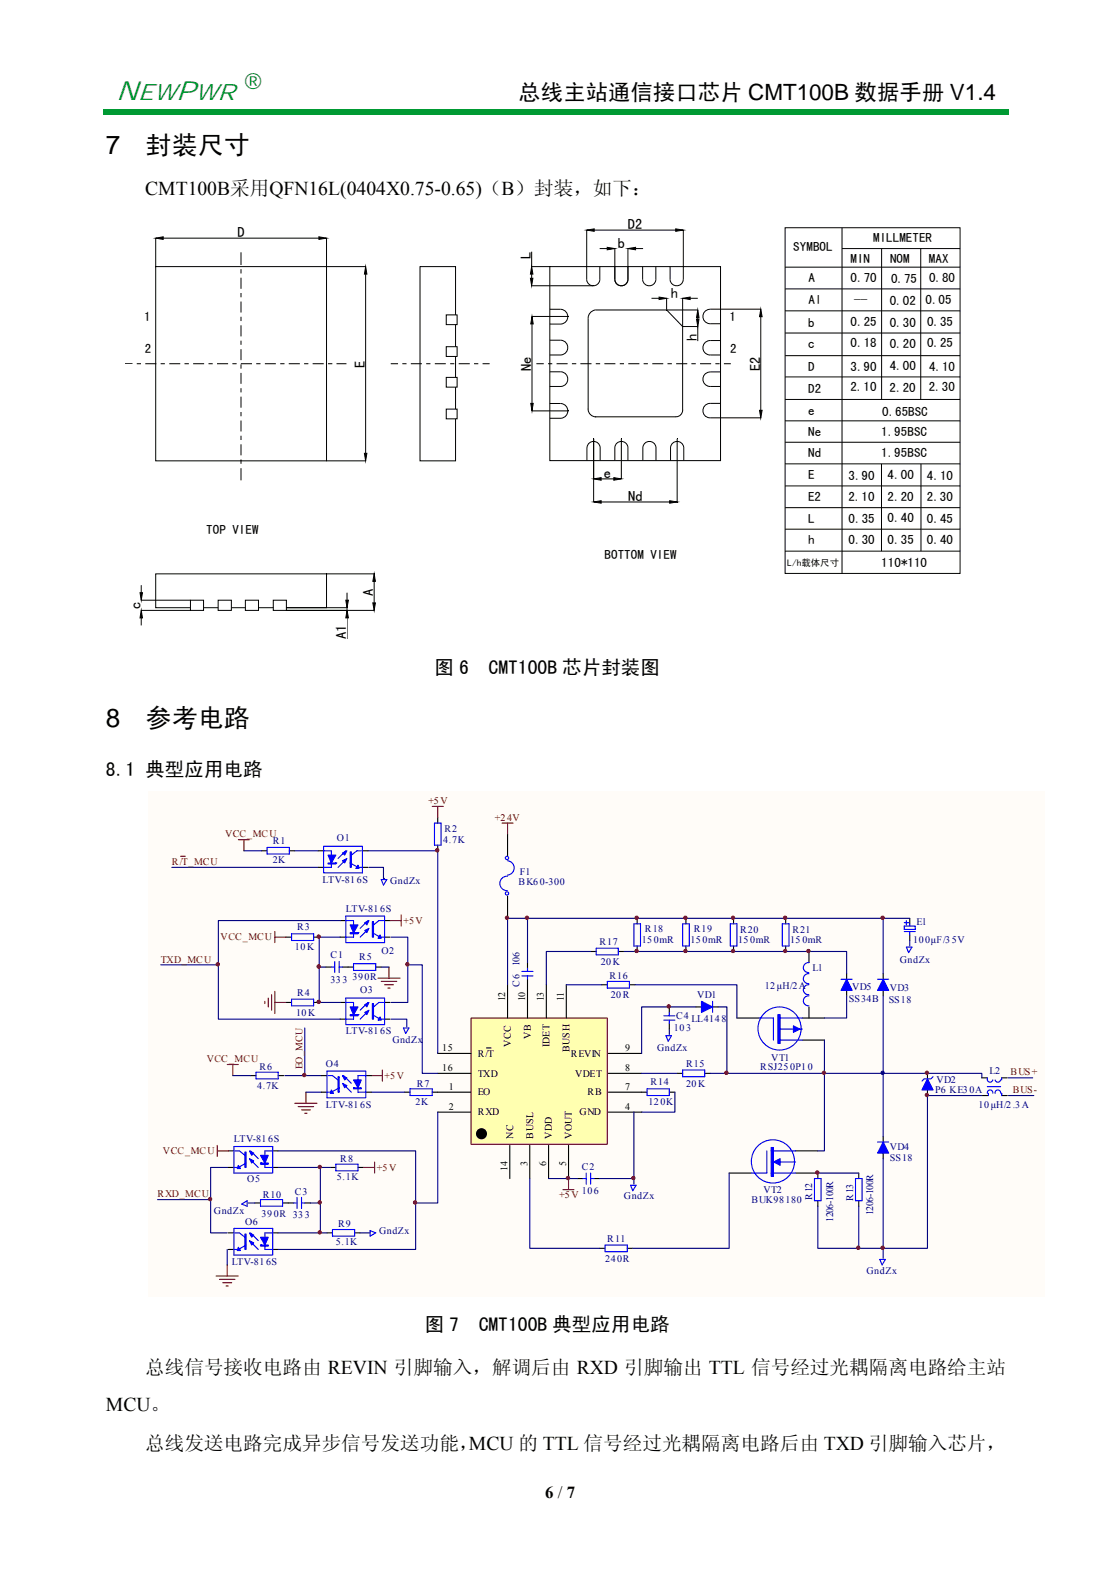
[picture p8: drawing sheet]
<svg xmlns="http://www.w3.org/2000/svg" width="210mm" height="297mm" viewBox="0 0 210 297" stroke-linecap="round" stroke-linejoin="round" font-family="sans-serif">
<path d="M19.5 20.7h171v1.1h-171z" fill="#009a33"/>
<g fill="none" stroke="#000" stroke-width=".19">
<path d="M29.4 50.4h32.3v36.7h-32.3zM29.4 45v5.4M29.4 45l1.4-.3v.5zM30.8 45h29.4M45.5 47.7v2.4M45.5 50.9v.8M45.5 52.5v2.1M45.5 55.4v.8M45.5 57v2.1M45.5 59.9v.8M60.2 44.7l1.5 .3-1.5 .2zM61.7 45v5.4h7.4"/>
<path d="M69 50.4l.3 1.4h-.5zM69 51.8v33.9M84.3 59.5h2v1.8h-2zM86 59.5v-9.1h-6.7v36.7h6.7v-8M100.2 52.6h.4l-.2 1.4zM100.4 50.4h3.4M100.4 54h11.6M100.4 50.4l.2 1.4h-.4zM100.4 47.6v2.8M100.4 51.8v.8M100.4 59.8h7M100.5 59.8l.2 1.4h-.5z"/>
<path d="M103.8 50.4h32.3v36.6h-32.3zM103.8 58.4h2a1.4 1.4 0 0 1 1.4 1.4 1.4 1.4 0 0 1-1.4 1.4h-2M110.8 43.5l1.4-.3v.5zM110.8 43.5v9.3a1.24 1.24 0 0 0 1.2 1.2 1.24 1.24 0 0 0 1.3-1.2v-2.4M112.2 43.5h15.4M113.2 47h1.5M114.7 46.7l1.4 .3-1.4 .2zM116.1 46.9v5.9a1.24 1.24 0 0 0 1.2 1.2 1.24 1.24 0 0 0 1.3-1.2v-5.9M118.6 47l1.4-.3v.5zM120 47h1.4M121.3 50.4v2.4a1.25 1.25 0 0 0 1.3 1.2 1.25 1.25 0 0 0 1.2-1.2v-2.4M123 56.4h1.5"/>
<path d="M124.5 56.1l1.4 .3-1.4 .2zM125.9 58.6l3 3.1h2.9M125.9 56.3v2.2M127.6 43.2l1.4 .3-1.4 .2zM128.9 56.3v21.2M128.9 56.4l1.4-.3v.5zM129 43.5v9.3a1.25 1.25 0 0 1-1.2 1.2 1.25 1.25 0 0 1-1.3-1.2v-2.4M130.3 56.4h1.5M131.8 58.6l.2 1.4h-.5zM131.8 60v.3M131.8 58.6h-19.5a1.59 1.59 0 0 0-1.2 1.6v17.1M143.7 58.4l.2 1.4h-.5z"/>
<path d="M143.7 59.8v17.7M143.7 58.4h-9.6a1.38 1.38 0 0 0-1.4 1.4 1.38 1.38 0 0 0 1.4 1.4h2M148.3 58.7h33M148.3 54.6h33M148.3 50.5h33M148.3 43h33v65.4h-33zM159 47h22.3M159 43v65.4M166.5 47v28.5M173.9 47v28.5M23.6 68.7h1.4M25.8 68.7h.8"/>
<path d="M27.4 68.7h2.1M30.3 68.7h.8M32 68.7h2M34.8 68.7h.9M36.5 68.7h2M39.4 68.7h.8M41 68.7h2.1M43.9 68.7h.8M45.5 68.7h2.1M45.5 61.5v2.1M45.5 64.4v.8M45.5 66v2.1"/>
<path d="M45.5 68.9v.8M45.5 70.5v2M45.5 73.3v.8M45.5 75v2M45.5 77.9v.8M45.5 79.5v2M48.4 68.7h.8M50 68.7h2.1M52.9 68.7h.8M54.5 68.7h2.1M57.4 68.7h.8M59 68.7h2.1"/>
<path d="M61.9 68.7h.9M63.5 68.7h1.9M73.8 68.7h1.4M76 68.7h.8M77.6 68.7h2.1M80.5 68.7h.8M82.1 68.7h2.1M84.3 65.5h2v1.9h-2zM84.3 71.3h2v1.9h-2zM84.3 77.3h2v1.8h-2zM85 68.7h.8M86 61.3v4.2"/>
<path d="M86 67.4v3.9M86 73.2v4.1M86.6 68.7h2.1M89.5 68.7h.8M91.1 68.7h1.4M100.2 76.2h.5l-.2 1.4zM100.4 77.6h7M100.5 61.2v15M101.3 68.7h1.4M103.5 68.7h.8M103.8 64.3h2a1.4 1.4 0 0 1 1.4 1.4 1.4 1.4 0 0 1-1.4 1.4h-2M103.8 76.2h2a1.4 1.4 0 0 1 1.4 1.4 1.4 1.4 0 0 1-1.4 1.4h-2"/>
<path d="M103.8 70.3h2a1.39 1.39 0 0 1 1.4 1.3 1.39 1.39 0 0 1-1.4 1.4h-2M105.1 68.7h2.1M108 68.7h.8M109.6 68.7h2.1M111.1 77.3a1.45 1.45 0 0 0 1.5 1.5M112.4 78.8h15.3M112.5 68.7h.8M114.1 68.7h2.1M117 68.7h.8M118.6 68.7h2.1M121.5 68.7h.8M123.2 68.7h2"/>
<path d="M126 68.7h.9M127.7 68.7h2.1M128.9 77.4a1.28 1.28 0 0 1-1.3 1.4M130.6 68.7h.8M131.5 60.3h.5l-.2 1.4zM131.8 61.7v2.8M132.2 68.7h2.1M135.1 68.7h.8M136.1 70.3a3.4 3.4 0 0 0-3.1 .5 1.38 1.38 0 0 0-.1 1.4 1.38 1.38 0 0 0 1.2 .8h2M136.1 76.2h-2a1.37 1.37 0 0 0-1.4 1.4 1.37 1.37 0 0 0 1.4 1.4h9.6M136.1 64.3h-2a1.37 1.37 0 0 0-1.4 1.4 1.37 1.37 0 0 0 1.4 1.4h2M136.7 68.7h1.3"/>
<path d="M143.4 77.5h.5l-.2 1.5zM148.3 71.2h33M148.3 67.2h33M148.3 62.9h33M148.3 79.5h33M148.3 75.5h33M45.5 82.3v.8M45.5 83.9v2.1M45.5 86.8v.8M45.5 88.5v2.3M61.7 87.1h7.4M68.8 85.7h.5l-.3 1.4z"/>
<path d="M110.8 87v-2.4a1.25 1.25 0 0 1 1.3-1.2 1.25 1.25 0 0 1 1.2 1.2v2.4M112.1 90.5l1.4-.2v.4zM112.1 94.8l1.4-.2v.5zM112.1 82.9v12M113.5 90.5h2.4M113.5 94.8h12.9M115.9 90.3l1.4 .2-1.4 .2zM116.1 87v-2.4a1.24 1.24 0 0 1 1.2-1.2 1.24 1.24 0 0 1 1.3 1.2v2.4M117.3 82.9v7.6M121.4 87v-2.4a1.24 1.24 0 0 1 1.2-1.2 1.24 1.24 0 0 1 1.3 1.2v2.4M126.4 94.6l1.5 .2-1.5 .3zM126.6 87v-2.4a1.25 1.25 0 0 1 1.3-1.2 1.25 1.25 0 0 1 1.2 1.2v2.4"/>
<path d="M127.9 82.9v12M148.3 100h33M148.3 95.9h33M148.3 91.8h33M148.3 87.7h33M148.3 83.6h33M166.5 87.7v16.4M173.9 87.7v16.4M26.4 112h.5l-.2 1.4zM26.7 113.4h9.3M26.7 115.3h9.3M26.7 110.6v1.4"/>
<path d="M26.7 116.8v1.4M26.7 115.3l.2 1.5h-.5zM36 114.8h-6.6v-6.4h32.3v6.4h-7.6h11.5M36 113.4h2.4v1.9h-2.4zM38.4 114.8h2.8M41.2 113.4h2.5v1.9h-2.5zM43.7 114.8h2.6M46.3 113.4h2.5v1.9h-2.5zM48.8 114.8h2.8M51.6 113.4h2.5v1.9h-2.5zM54.1 115.3h16.6M61.7 108.4h9"/>
<path d="M65.3 113.4h.5l-.3 1.4zM65.5 116.8v3.9M65.5 115.3l.3 1.5h-.5zM65.5 112v1.4M70.4 113.9h.5l-.2 1.4zM70.7 108.4l.2 1.5h-.5zM70.7 109.9v4M148.3 104.1h33"/>
</g>
<g fill="#000">
<path d="M29.4 45l1.4-.3v.5zM60.2 44.7l1.5 .3-1.5 .2zM69 50.4l.3 1.4h-.5zM100.2 52.6h.4l-.2 1.4zM100.4 50.4l.2 1.4h-.4zM110.8 43.5l1.4-.3v.5zM114.7 46.7l1.4 .3-1.4 .2zM118.6 47l1.4-.3v.5zM124.5 56.1l1.4 .3-1.4 .2zM127.6 43.2l1.4 .3-1.4 .2zM128.9 56.4l1.4-.3v.5zM131.8 58.6l.2 1.4h-.5z"/>
<path d="M143.7 58.4l.2 1.4h-.5zM100.5 59.8l.2 1.4h-.5zM100.2 76.2h.5l-.2 1.4zM131.5 60.3h.5l-.2 1.4zM143.4 77.5h.5l-.2 1.5zM68.8 85.7h.5l-.3 1.4zM112.1 90.5l1.4-.2v.4zM112.1 94.8l1.4-.2v.5zM115.9 90.3l1.4 .2-1.4 .2zM126.4 94.6l1.5 .2-1.5 .3zM26.4 112h.5l-.2 1.4zM26.7 115.3l.2 1.5h-.5z"/>
<path d="M65.3 113.4h.5l-.3 1.4zM65.5 115.3l.3 1.5h-.5zM70.4 113.9h.5l-.2 1.4zM70.7 108.4l.2 1.5h-.5z"/>
</g>
<path d="M28 149.5h169.2v95.4h-169.2z" fill="#fffcf8"/>
<g fill="none" stroke="#000" stroke-width=".21">
<path d="M82.7 154.5v1M82.7 159.7v1.1M49.4 160.8h1M54 177.1h1.1M54.6 160.8h1.1M59.2 177.1h1.1M60.1 160.8h1M60.1 163.9h1M64.2 173.9h1.1M64.2 177.1h1.1M68.4 160.8h1.1M68.4 163.9h1.1"/>
<path d="M72.6 173.9h1.1M72.6 177.1h1.1M54 189.4h1.1M59.2 189.4h1.1M61.5 182.7h1.1M64.2 189.4h1.1M64.2 192.6h1.1M64.7 182.7h2.1M71 182.7h1M72.6 189.4h1.1M72.6 192.6h1.1M43.1 217.5h1.1"/>
<path d="M47.3 203.2h1M51.5 217.5h1M52.5 203.2h1.1M76.4 206.4h1M81.6 206.4h1.1M121.2 206.4h1M126.4 206.4h1M127.8 202.8h1.1M133.1 202.8h1M43.1 233h1.1M43.1 220.6h1.1M43.1 236.1h1.1"/>
<path d="M48.1 227.3h1.1M51.5 233h1M51.5 220.6h1M51.5 236.1h1M53.4 227.3h2.1M57.6 227.3h1M61.7 233h1.1M62.4 220.6h1M67 233h1M67.6 220.6h1M109 222.7h1.1M112.2 222.7h1"/>
<path d="M113.2 235.9h1.1M118.4 235.9h1.1"/>
</g>
<g fill="none" stroke="#00f" stroke-width=".21">
<path d="M61.1 159.9h7.3v5h-7.3zM82 155.5h1.3v4.2h-1.3zM50.4 160.1h4.2v1.3h-4.2zM55.1 176.4h4.1v1.3h-4.1zM61.1 160.8h1.5v3.1h-1.5M65.3 162.4l-1.5 1.5M65.3 160.8l-1.5 1.4M65.3 173.1h7.3v5h-7.3zM65.3 173.9h1.5v3.2h-1.5M66.1 163.1l1.5 .8M67.8 163.9h.6M68.2 160.8h-.8l-1.1 .8"/>
<path d="M69.5 175.6l-1.5 1.5M69.5 173.9l-1.5 1.5M70.3 176.2l1.5 .9M72 177.1h.6M72 166.2h1l-.6 1zM72.4 173.9h-.8l-1.1 .9M55.1 188.8h4.1v1.3h-4.1zM62.6 182.7h.6M63.2 181.7v2.1M64.1 181.7v2.1M64.1 182.7h.6M65.3 188.6h7.3v5h-7.3z"/>
<path d="M65.3 189.4h1.5v3.2h-1.5M66.8 182.1h4.2v1.3h-4.2zM69.5 191.1l-1.5 1.5M69.5 189.4l-1.5 1.5M70.3 191.7l1.5 .9M72 192.6h.6M72.4 189.4h-.8l-1.1 .9M76.2 194.2h1l-.6 1.1zM125.8 195.7h1l-.6 1zM44.2 216.6h7.3v5.1h-7.3zM44.4 217.5h.8l1 .8M46.5 219.8l-1.5 .8"/>
<path d="M47.3 219.1l1.5 1.5M47.3 217.5l1.5 1.4M48.3 202.6h4.2v1.3h-4.2zM51.5 217.5h-1.5v3.1h1.5M63.4 220h4.2v1.2h-4.2zM77.4 205.7h4.2v1.3h-4.2zM122.2 205.7h4.2v1.3h-4.2zM128.9 202.2h4.2v1.3h-4.2zM44.2 232.1h7.3v5.1h-7.3zM44.2 220.6h.6M44.2 236.1h.6M44.4 233h.8l1 .8"/>
<path d="M45.6 227.5l1.1-.6v1zM46.5 235.3l-1.5 .8M47.3 234.6l1.5 1.5M47.3 233l1.5 1.4M49.2 226.7h4.2v1.2h-4.2zM51.5 233h-1.5v3.1h1.5M55.5 227.3h.6M56.1 226.3v2M56.9 227.3h.7M56.9 226.3v2M62.8 232.3h4.2v1.3h-4.2zM69.9 232.5l1.1 .5-1.1 .6z"/>
<path d="M110.1 222.7h.6M110.7 221.7v2.1M111.5 221.7v2.1M111.5 222.7h.7M114.3 235.3h4.1v1.2h-4.1z"/>
</g>
<g fill="none" stroke="#800000" stroke-width=".21">
<path d="M45 158.7h2.1M46.1 158.7v2.1M81.6 152.4h2.1M82.7 152.4v2.1M51.9 176v2.1M51.9 177.1h2.1M73.7 173.9h2.1M75.8 172.9v2.1M50 189.2v.4M50.7 188.6v1.7M51.3 188v2.9M51.9 189.4h2.1"/>
<path d="M51.9 187.3v4.2M71.4 184.8h4.1M72 185.4h2.9M72.6 186.1h1.7M73.2 186.7h.5M73.4 182.7v2.1M41 216.4v2.1M41 217.5h2.1M42.9 201.1h2.1M44 201.1v2.1M55.7 208.5h4.2M56.3 209.1h2.9"/>
<path d="M56.9 209.7h1.7M57.6 210.4h.4M57.8 206.4v2.1M70.1 203.2h2.1M70.7 219.6v2.1M72.2 202.2v2.1M42.9 239v2.1M68.6 220.6h2.1M40.8 241.1h4.2M41.4 241.7h3M42.1 242.4h1.7M42.7 243h.4"/>
</g>
<g fill="none" stroke="#000080" stroke-width=".21">
<path d="M32.4 163.9h27.7M46.1 160.8h3.3M55.7 160.8h4.4M64.2 177.1h-3.9v5.6M69.7 163.9h2.7v2.1h.2M73.9 177.1h3.1v12.3h-3.1M82.7 160.5v.3h-13.2M30.4 182.3h10.8M61.5 182.7h-1.2v6.7h3.9M72 182.7h1.4M73.9 192.6h2.9v1.4M44 203.2h3.3"/>
<path d="M57.8 206.4h2.9M127.4 206.4v3.7h-6.2M29.7 226.7h10.1M42.9 236.1v2.9M43.1 220.6h-3.3v12.4h3.1M68 233h1.9M78.5 227.3v8.8h-26"/>
</g>
<g fill="#00f" stroke="#00f" stroke-width=".21">
<path d="M66.1 190.3h1.5l-.8 1.4z"/>
<path d="M66.1 174.8h1.5l-.8 1.4z"/>
<path d="M62 161.6h1.4l-.8 1.5z"/>
<path d="M49.2 218.3h1.5l-.7 1.5z"/>
<path d="M49.2 233.8h1.5l-.7 1.5z"/>
<path d="M66.1 191.7h1.5v.2h-1.5z" fill-rule="evenodd"/>
<path d="M70.3 189.6h.2v3h-.2z" fill-rule="evenodd"/>
<path d="M66.1 176.2h1.5v.2h-1.5z" fill-rule="evenodd"/>
<path d="M70.3 174.2h.2v2.9h-.2z" fill-rule="evenodd"/>
<path d="M62 163.1h1.4v.2h-1.4z" fill-rule="evenodd"/>
<path d="M66.1 161h.2v2.9h-.2z" fill-rule="evenodd"/>
<path d="M49.2 219.8v.2h1.5v-.2z" fill-rule="evenodd"/>
<path d="M46.2 217.7h.3v2.9h-.3z" fill-rule="evenodd"/>
<path d="M49.2 235.3v.2h1.5v-.2z" fill-rule="evenodd"/>
<path d="M46.2 233.2h.3v2.9h-.3z" fill-rule="evenodd"/>
</g>
<g fill="#00f" stroke="#00f" stroke-width=".19">
<path d="M68.9 191.3l.8-.4-.4 .8z"/>
<path d="M68.9 189.8l.8-.4-.4 .9z"/>
<path d="M71.8 192.2l.2 .6h-.6z"/>
<path d="M68.9 175.8l.8-.4-.4 .8z"/>
<path d="M68.9 174.3l.8-.4-.4 .9z"/>
<path d="M71.8 176.7l.2 .6h-.6z"/>
<path d="M64.7 162.6l.8-.4-.4 .9z"/>
<path d="M64.7 161.2l.8-.4-.4 .8z"/>
<path d="M67.6 163.5l.2 .6h-.6z"/>
<path d="M47.1 218.9l.8 .5-.4 .4z"/>
<path d="M47.1 217.5l.8 .4-.4 .4z"/>
<path d="M45 220.2l.4 .6h-.6z"/>
<path d="M47.1 234.4l.8 .4-.4 .5z"/>
<path d="M47.1 233l.8 .4-.4 .4z"/>
<path d="M45 235.7l.4 .6h-.6z"/>
</g>
<path d="M88.9 192.4h25.8v23.8h-25.8z" fill-rule="evenodd" fill="#ffffb0" stroke="#800000" stroke-width=".19"/>
<g fill="none" stroke="#000" stroke-width=".21">
<path d="M95.8 157.6v4.2M95.8 169.3v4.2M111.5 179.8h1.1M116.8 179.8h1M120.3 173.5v1.1M120.3 178.8v1M129.5 173.5v1.1M129.5 178.8v1M138.5 173.5v1.1M138.5 178.8v1M148.4 173.5v1.1M148.4 178.8v1"/>
<path d="M152.8 179.8v2.1M171.8 173.5v1.1M171.8 176.7v1M82.7 199.1h6.2M91.9 198h.8M95.8 186.1v6.3M99.6 181.9v1M99.6 185v7.4M103.2 186.1v6.3M106.9 186.1v6.3M113.6 186.1h1.1M114.9 199.1h6.3"/>
<path d="M118.9 186.1h1M126.4 190.3v1M126.4 193.4v1.1M131.4 190.3h1.1M134.6 190.3h1M139.1 192.4h4.2M151.5 192.4h4.2M151.5 196.5h4.2M152.8 190.3v2.1M159.9 184v1M159.9 187.1v1.1M166.8 184v1"/>
<path d="M166.8 187.1v1.1M60.7 206.4h1M60.7 203.2h1M69.1 206.4h1M69.1 203.2h1M82.7 202.8h6.2M82.7 206.4h6.2M82.7 210.1h6.2M96.3 216.4v6.3M100 216.4v6.3M103.6 216.4v6.3M107.4 216.4v6.3"/>
<path d="M114.9 202.8h6.3M114.9 206.4h6.3M114.9 210.1h6.3M150.2 217.5h4.2M166.8 214.8v1M166.8 217.9v1M175.1 202.8v1.1M175.1 206v1M185.4 203.7h1M185.6 207h1M189.1 203.7h1.1M189.1 207h1.1"/>
<path d="M137.7 221.7h4.2M150.2 221.7h4.2v1M154.4 226.9v1M162.2 221.7v1M162.2 226.9v1"/>
</g>
<circle cx="90.9" cy="214.2" r=".52" fill="none" stroke="#000" stroke-width="1"/>
<g fill="none" stroke="#000080" stroke-width=".21">
<path d="M64.2 173.9h-23v18.7h23M82.7 161v38.1M99.6 173.5h-3.8v12.6M111.5 179.8h-8.3v6.3M117.8 179.8h42.1v4.2M166.8 173.5h5M171.8 177.7v1.1M57.6 194.2v9h-3.8M77 182.3h2.7v20.5h3M99.6 181.9v-8.4h67.2v10.5M106.9 186.1h6.7M119.9 186.1h19.2v6.3"/>
<path d="M126.4 194.5v1M131.4 190.3h-10.2v8.8M135.6 190.3h1.7v12.5h48.1v.9M155.7 196.5v21h-1.3M159.9 188.2v4.2h-4.2M166.8 188.2v26.6M57.6 203.2h3.1M70.1 206.4h6.3M82.7 210.1v17.2h-4.2v-9.8h-26M119.7 210.1v12.6h-6.5M121.2 202.8h6.6M134.1 202.8h3.2"/>
<path d="M185.6 207h-10.5v28.9h-8.3v-17M190.4 203.7h4.6M190.4 207h4.8M46.9 227.3h1.2M52.5 220.6h9.9M58.6 227.3h1.9M60.5 220.6v12.4h-8M60.5 233h1.2M100 222.7v13.2h13.2M103.6 222.7h5.4M119.7 222.7v1.1M137.7 221.7v14.2h-18.2"/>
<path d="M154.4 227.9v8h7.8v-8M154.4 221.7h7.8M162.2 235.9h4.6v1.9"/>
</g>
<path d="M94.8 155.5h2.1M95.8 155.5v2.1M34.1 161.8h.9M106.3 224.8h2.1M107.4 222.7v2.1" fill="none" stroke="#800000" stroke-width=".21"/>
<g fill="none" stroke="#00f" stroke-width=".21">
<path d="M95.8 165.6a1.36 1.36 0 0 0-1.4 1.3 1.36 1.36 0 0 0 1.4 1.4M95.8 162.6a1.36 1.36 0 0 1 1.3 1.4 1.36 1.36 0 0 1-1.3 1.4M112.6 179.2h4.2v1.2h-4.2zM119.7 174.6h1.2v4.2h-1.2zM128.9 174.6h1.3v4.2h-1.3zM137.9 174.6h1.2v4.2h-1.2zM147.7 174.6h1.3v4.2h-1.3zM170.8 174.3h.8M170.8 175h2v.6h-2zM170.8 176h2M171.2 179h1l-.6 1zM171.2 173.9v.9"/>
<path d="M171.8 174.6v.4M171.8 176v.7M98.6 183.6h2M98.6 184.4h2M99.6 182.9v.7M99.6 184.4v.6M114.7 185.4h4.2v1.3h-4.2zM125.3 191.9h2.1M125.3 192.8h2.1M126.4 191.3v.6M126.4 192.8v.6M134.6 189.2v2.1"/>
<path d="M143.3 192.4h2.7v4.1M146.9 196.5h4.6M146.9 192.4h4.6M146.9 194.5h4.6M152.8 188.2a.95 .95 0 0 0-1.1 .9 .95 .95 0 0 0 1 1M152.8 186.1a.95 .95 0 0 0-1.1 .9 .95 .95 0 0 0 1 1M152.8 184a.94 .94 0 0 0-1.1 .9 .94 .94 0 0 0 1 1M152.8 181.9a.94 .94 0 0 0-1.1 .9 .94 .94 0 0 0 1 1M158.8 185h2.1M165.7 185h2.1M61.7 206.4h.7M61.7 202.4h7.4v5h-7.4z"/>
<path d="M62 203.2h.8l1 .9M64.1 205.5l-1.5 .9M64.9 204.9l1.4 1.5M64.9 203.2l1.4 1.5M69.1 203.2h-1.5v3.2h1.5M144.8 217.5v4.2h-2.9M145.6 219.6h4.6M145.6 217.5h4.6M165.7 215.8h2.1M176.2 203.5l-.4 .4h-1.3l-.4 .4M186.4 203.7v.4a.53 .53 0 0 0 .6 .4 .53 .53 0 0 0 .5-.5M186.4 205.3h2.6"/>
<path d="M186.6 206.6v.4M187.5 206.6a.53 .53 0 0 0-.6-.6 .53 .53 0 0 0-.5 .6M188.9 204a.51 .51 0 0 1-.5 .5 .51 .51 0 0 1-.5-.4M188.9 206.6a.52 .52 0 0 0-.5-.6 .52 .52 0 0 0-.5 .6M189.1 203.7v.4M189.1 206.6v.4M119.1 224h1l-.6 1zM145.6 221.7h4.6M153.8 222.7h1.2v4.2h-1.2zM161.5 222.7h1.3v4.2h-1.3zM166.1 238h1.1l-.6 1z"/>
<circle cx="95.7" cy="162.1" r=".32"/>
<circle cx="95.7" cy="168.8" r=".31"/>
<circle cx="147.2" cy="194.3" r="4.1"/>
<circle cx="145.9" cy="219.5" r="4.1"/>
</g>
<g fill="#00f" stroke="#00f" stroke-width=".21">
<path d="M132.5 189.2l2.1 1.1-2.1 1z"/>
<path d="M159.9 185l1 2.1h-2.1z"/>
<path d="M166.8 185l1 2.1h-2.1z"/>
<path d="M166.8 215.8l1 2.1h-2.1z"/>
<path d="M175.1 203.9l1.1 2.1h-2.1z"/>
<path d="M66.8 204.1h1.4l-.6 1.4z"/>
<path d="M145.6 216.8h.4v5.5h-.4z" fill-rule="evenodd"/>
<path d="M146.9 191.7h.4v5.5h-.4z" fill-rule="evenodd"/>
<path d="M66.8 205.5v.2h1.4v-.2z" fill-rule="evenodd"/>
<path d="M63.8 203.5h.3v2.9h-.3z" fill-rule="evenodd"/>
</g>
<g fill="#00f" stroke="#00f" stroke-width=".19">
<path d="M146 219.6l1.3-.7v1.3z"/>
<path d="M149.8 193.8l1.3 .7-1.3 .6z"/>
<path d="M64.7 204.7l.8 .4-.4 .4z"/>
<path d="M64.7 203.2l.8 .5-.4 .4z"/>
<path d="M62.6 206l.4 .6h-.6z"/>
</g>
<circle cx="166.7" cy="202.7" r=".32" fill="#0c0087" stroke="#0c0087" stroke-width=".19"/>
<g fill="#800000" stroke="#800000" stroke-width=".19">
<circle cx="60.2" cy="177" r=".32"/>
<circle cx="76.9" cy="182.2" r=".31"/>
<circle cx="95.7" cy="173.4" r=".32"/>
<circle cx="99.5" cy="173.4" r=".32"/>
<circle cx="107.3" cy="222.6" r=".31"/>
<circle cx="119.6" cy="222.6" r=".31"/>
<circle cx="120.2" cy="179.7" r=".31"/>
<circle cx="120.2" cy="173.4" r=".31"/>
<circle cx="126.3" cy="190.2" r=".32"/>
<circle cx="129.4" cy="179.7" r=".31"/>
<circle cx="129.4" cy="173.4" r=".31"/>
<circle cx="137.2" cy="202.7" r=".32"/>
<circle cx="138.4" cy="179.7" r=".31"/>
<circle cx="138.4" cy="173.4" r=".31"/>
<circle cx="148.3" cy="179.7" r=".31"/>
<circle cx="148.3" cy="173.4" r=".32"/>
<circle cx="152.6" cy="179.7" r=".31"/>
<circle cx="154.3" cy="221.6" r=".32"/>
<circle cx="162.1" cy="235.8" r=".31"/>
<circle cx="166.7" cy="235.8" r=".32"/>
<circle cx="166.7" cy="173.4" r=".32"/>
<circle cx="175" cy="206.9" r=".32"/>
<circle cx="175" cy="202.7" r=".32"/>
<circle cx="82.6" cy="160.7" r=".31"/>
<circle cx="60.2" cy="182.6" r=".32"/>
<circle cx="60.2" cy="189.3" r=".32"/>
<circle cx="60.4" cy="220.5" r=".31"/>
<circle cx="60.4" cy="232.9" r=".31"/>
<circle cx="60.4" cy="227.2" r=".31"/>
<circle cx="78.4" cy="227.2" r=".31"/>
<circle cx="57.4" cy="203.1" r=".32"/>
<circle cx="155.6" cy="202.7" r=".32"/>
<circle cx="41.1" cy="182.2" r=".32"/>
<circle cx="39.7" cy="226.6" r=".32"/>
</g>
<g font-size="5.2" fill="#009a33">
<text x="21.9" y="18.9">N</text>
<text x="33.3" y="18.9">P</text>
</g>
<text font-size="4.9" fill="#009a33" x="45.8" y="17.4">®</text>
<g font-size="4.9">
<text x="20" y="29">7</text>
<text x="27.5" y="29">封装尺寸</text>
<text x="20" y="137.5">8</text>
<text x="27.5" y="137.5">参考电路</text>
</g>
<g font-size="4.5" fill="#009a33">
<text x="26" y="18.9">EW</text>
<text x="36.9" y="18.9">WR</text>
</g>
<text font-size="4.2" x="97.9" y="18.9">总线主站通信接口芯片 CMT100B 数据手册 V1.4</text>
<g font-size="3.7">
<text x="27.4" y="36.9">CMT100B采用QFN16L(0404X0.75-0.65)（B）封装，如下：</text>
<text x="82.1" y="127.4">图 6</text>
<text x="92.3" y="127.4">CMT100B 芯片封装图</text>
<text x="20" y="146.6">8.1 典型应用电路</text>
<text x="80.2" y="251.5">图 7</text>
<text x="90.4" y="251.5">CMT100B 典型应用电路</text>
<text x="27.4" y="259.7">总线信号接收电路由 REVIN 引脚输入，解调后由 RXD 引脚输出 TTL 信号经过光耦隔离电路给主站</text>
<text x="20" y="266.5">MCU。</text>
<text x="27.4" y="274">总线发送电路完成异步信号发送功能，</text>
<text x="88.5" y="274">MCU 的 TTL 信号经过光耦隔离电路后由 TXD 引脚输入芯片，</text>
</g>
<text font-size="3.2" x="103" y="283.1">6 / 7</text>
<g font-size="2.7">
<text x="44.8" y="44.9">D</text>
<text x="116.6" y="46.8">b</text>
<text x="118.5" y="43.3">D2</text>
<text x="100.2" y="49" transform="rotate(-90 100.2 49)">L</text>
<text x="126.7" y="56.2">h</text>
<text x="131.6" y="64.5" transform="rotate(-90 131.6 64.5)">h</text>
<text x="68.9" y="69.4" transform="rotate(-90 68.9 69.4)">E</text>
<text x="100.3" y="70.1" transform="rotate(-90 100.3 70.1)">Ne</text>
<text x="143.5" y="70.1" transform="rotate(-90 143.5 70.1)">E2</text>
<text x="114" y="90.4">e</text>
<text x="118.6" y="94.7">Nd</text>
<text x="70.5" y="112.6" transform="rotate(-90 70.5 112.6)">A</text>
<text x="26.5" y="115" transform="rotate(-90 26.5 115)">c</text>
<text x="65.4" y="120.7" transform="rotate(-90 65.4 120.7)">A1</text>
</g>
<g font-size="2.5">
<text x="149.8" y="47.5">SYMBOL</text>
<text x="164.9" y="45.7">MILLMETER</text>
<text x="152.7" y="53.3">A</text>
<text x="160.6" y="49.7">MIN</text>
<text x="160.6" y="53.3">0.70</text>
<text x="168.1" y="49.7">NOM</text>
<text x="168.3" y="53.4">0.75</text>
<text x="175.4" y="49.7">MAX</text>
<text x="175.4" y="53.3">0.80</text>
<text x="152.7" y="57.4">Al</text>
<text x="161.3" y="56.3">__</text>
<text x="168" y="57.6">0.02</text>
<text x="174.8" y="57.5">0.05</text>
<text x="27.2" y="60.7">1</text>
<text x="137.8" y="60.7">1</text>
<text x="152.6" y="61.8">b</text>
<text x="152.6" y="65.7">c</text>
<text x="160.6" y="61.6">0.25</text>
<text x="160.6" y="65.7">0.18</text>
<text x="168" y="61.8">0.30</text>
<text x="168" y="65.8">0.20</text>
<text x="175" y="65.7">0.25</text>
<text x="175" y="61.6">0.35</text>
<text x="27.3" y="66.6">2</text>
<text x="137.9" y="66.6">2</text>
<text x="152.6" y="70">D</text>
<text x="160.6" y="70">3.90</text>
<text x="168" y="70">4.00</text>
<text x="175.4" y="70">4.10</text>
<text x="152.6" y="74.2">D2</text>
<text x="160.6" y="73.9">2.10</text>
<text x="168" y="74.1">2.20</text>
<text x="175.4" y="73.9">2.30</text>
<text x="152.6" y="78.4">e</text>
<text x="152.6" y="82.4">Ne</text>
<text x="166.4" y="82.4">1.95BSC</text>
<text x="166.6" y="78.5">0.65BSC</text>
<text x="152.6" y="86.4">Nd</text>
<text x="166.4" y="86.3">1.95BSC</text>
<text x="152.6" y="90.6">E</text>
<text x="152.6" y="94.7">E2</text>
<text x="160.2" y="90.6">3.90</text>
<text x="160.2" y="94.6">2.10</text>
<text x="167.6" y="94.7">2.20</text>
<text x="167.6" y="90.5">4.00</text>
<text x="175" y="94.6">2.30</text>
<text x="175" y="90.6">4.10</text>
<text x="38.9" y="100.9">TOP VIEW</text>
<text x="152.6" y="98.8">L</text>
<text x="160.3" y="98.7">0.35</text>
<text x="167.6" y="98.6">0.40</text>
<text x="175" y="98.7">0.45</text>
<text x="114.2" y="105.6">BOTTOM VIEW</text>
<text x="152.6" y="102.9">h</text>
<text x="160.3" y="102.8">0.30</text>
<text x="166.4" y="107.1">110*110</text>
<text x="167.6" y="102.8">0.35</text>
<text x="175" y="102.8">0.40</text>
</g>
<g font-size="1.9" fill="#800000">
<text x="80.9" y="152">+5 V</text>
<text x="93.5" y="155.1">+2 4V</text>
<text x="42.5" y="158.2">VCC_MCU</text>
<text x="32.5" y="163.5">R/T_MCU</text>
<text x="41.7" y="177.7">VCC_MCU</text>
<text x="76.2" y="174.6">+5V</text>
<text x="30.4" y="181.9">TXD_MCU</text>
<text x="39.1" y="200.7">VCC_MCU</text>
<text x="57.1" y="202" transform="rotate(-90 57.1 202)">EO_MCU</text>
<text x="72.6" y="203.9">+5V</text>
<text x="190.8" y="203.2">BUS+</text>
<text x="191.3" y="206.6">BUS-</text>
<text x="30.8" y="218.1">VCC_MCU</text>
<text x="71.2" y="221.2">+5V</text>
<text x="29.7" y="226.3">RXD_MCU</text>
<text x="105.6" y="226.4">+5V</text>
</g>
<g font-size="1.9" fill="#000080">
<text x="51.5" y="159.5">R1</text>
<text x="63.6" y="158.9">O1</text>
<text x="83.7" y="159.3">4.7K</text>
<text x="83.9" y="157.2">R2</text>
<text x="51.5" y="163">2K</text>
<text x="60.9" y="166.8">LTV-816S</text>
<text x="73.7" y="167">GndZx</text>
<text x="97.9" y="167.2">BK60-300</text>
<text x="98.1" y="165.4">F1</text>
<text x="65.3" y="172.3">LTV-816S</text>
<text x="55.7" y="179.6">10K</text>
<text x="56.1" y="175.8">R3</text>
<text x="113.2" y="178.5">R17</text>
<text x="121.2" y="178.1">150mR</text>
<text x="121.8" y="176">R18</text>
<text x="130.4" y="178.1">150mR</text>
<text x="131" y="176">R19</text>
<text x="139.4" y="178.1">150mR</text>
<text x="139.8" y="176.2">R20</text>
<text x="149.2" y="178.1">15 0mR</text>
<text x="149.6" y="176.2">R21</text>
<text x="172.4" y="178.1">100μF/35V</text>
<text x="173.1" y="174.8">E1</text>
<text x="62.4" y="181">C1</text>
<text x="62.4" y="185.7">33 3</text>
<text x="66.6" y="185.2">390R</text>
<text x="67.8" y="181.5">R5</text>
<text x="72" y="180.2">O2</text>
<text x="98.1" y="182.5" transform="rotate(-90 98.1 182.5)">106</text>
<text x="113.4" y="182.3">20 K</text>
<text x="115.1" y="185">R16</text>
<text x="153.4" y="183.6">L1</text>
<text x="169.9" y="181.9">GndZx</text>
<text x="55.9" y="191.9">10K</text>
<text x="56.1" y="188.2">R4</text>
<text x="68" y="187.7">O3</text>
<text x="98.1" y="186.5" transform="rotate(-90 98.1 186.5)">C6</text>
<text x="115.3" y="188.6">20R</text>
<text x="131.6" y="188.6">VD1</text>
<text x="144.4" y="186.9">12μH/2A</text>
<text x="160.3" y="189.4">SS34B</text>
<text x="160.9" y="187.1">VD5</text>
<text x="167.8" y="189.6">SS18</text>
<text x="168" y="187.3">VD3</text>
<text x="65.3" y="195.5">LTV-816S</text>
<text x="74.1" y="197.1">GndZx</text>
<text x="127.2" y="194.9">103</text>
<text x="127.7" y="192.6">C4</text>
<text x="130.6" y="193.2">LL4148</text>
<text x="49" y="202.2">R6</text>
<text x="61.5" y="201.5">O4</text>
<text x="124.1" y="198.6">GndZx</text>
<text x="129.5" y="201.5">R15</text>
<text x="143.6" y="202.2">RSJ250P10</text>
<text x="145.6" y="200.5">VT1</text>
<text x="186.9" y="203">L2</text>
<text x="48.6" y="205.7">4.7K</text>
<text x="61.5" y="209.3">LTV-816S</text>
<text x="78.5" y="208.9">2K</text>
<text x="78.7" y="205.3">R7</text>
<text x="122.4" y="208.9">12 0K</text>
<text x="122.9" y="205.1">R14</text>
<text x="129.5" y="205.3">20 K</text>
<text x="176.6" y="206.6">P6 KE30A</text>
<text x="176.8" y="204.7">VD2</text>
<text x="184.8" y="209.3">10μH/2 .3A</text>
<text x="44.2" y="215.8">LTV-816S</text>
<text x="64.3" y="219.5">R8</text>
<text x="109.9" y="221">C2</text>
<text x="168" y="217.3">VD4</text>
<text x="168" y="219.3">SS18</text>
<text x="46.7" y="223.3">O5</text>
<text x="49.6" y="226.5">R10</text>
<text x="55.7" y="225.8">C3</text>
<text x="63.6" y="222.9">5.1K</text>
<text x="109.9" y="225.6">106</text>
<text x="117.8" y="226.7">GndZx</text>
<text x="141.9" y="227.3">BUK98180</text>
<text x="144.2" y="225.4">VT2</text>
<text x="153.4" y="226.7" transform="rotate(-90 153.4 226.7)">R12</text>
<text x="161.1" y="226.9" transform="rotate(-90 161.1 226.9)">R13</text>
<text x="40.4" y="229.4">GndZx</text>
<text x="46.3" y="231.5">O6</text>
<text x="49.4" y="230">390R 33 3</text>
<text x="63.8" y="231.9">R9</text>
<text x="71.6" y="233.2">GndZx</text>
<text x="157.3" y="230.9" transform="rotate(-90 157.3 230.9)">1206-100R</text>
<text x="164.9" y="229.6" transform="rotate(-90 164.9 229.6)">1206-100R</text>
<text x="43.8" y="239">LTV-81 6S</text>
<text x="63.4" y="235.2">5.1K</text>
<text x="114.3" y="238.4">240R</text>
<text x="114.7" y="234.6">R11</text>
<text x="163.6" y="240.7">GndZx</text>
</g>
<g font-size="1.9">
<text x="95.4" y="189.2" transform="rotate(-90 95.4 189.2)">12</text>
<text x="99.2" y="189.2" transform="rotate(-90 99.2 189.2)">10</text>
<text x="102.7" y="189.2" transform="rotate(-90 102.7 189.2)">13</text>
<text x="106.5" y="189.2" transform="rotate(-90 106.5 189.2)">11</text>
<text x="96.5" y="197.8" transform="rotate(-90 96.5 197.8)">VCC</text>
<text x="100.2" y="196.3" transform="rotate(-90 100.2 196.3)">VB</text>
<text x="103.8" y="197.8" transform="rotate(-90 103.8 197.8)">IDET</text>
<text x="83.5" y="198.6">15</text>
<text x="83.5" y="202.4">16</text>
<text x="90.2" y="199.7">R/T</text>
<text x="90.2" y="203.4">TXD</text>
<text x="107.5" y="198.9" transform="rotate(-90 107.5 198.9)">BUSH</text>
<text x="107.8" y="199.7">REVIN</text>
<text x="108.6" y="203.4">VDET</text>
<text x="118" y="202.4">8</text>
<text x="118" y="198.6">9</text>
<text x="84.8" y="206">1</text>
<text x="84.8" y="209.7">2</text>
<text x="90.2" y="207">EO</text>
<text x="110.9" y="207">RB</text>
<text x="118" y="209.7">4</text>
<text x="118" y="206">7</text>
<text x="90.2" y="210.8">RXD</text>
<text x="96.9" y="215.2" transform="rotate(-90 96.9 215.2)">NC</text>
<text x="100.6" y="215.2" transform="rotate(-90 100.6 215.2)">BUSL</text>
<text x="104.2" y="215.2" transform="rotate(-90 104.2 215.2)">VDD</text>
<text x="108" y="215.2" transform="rotate(-90 108 215.2)">VOUT</text>
<text x="109.5" y="210.8">GND</text>
<text x="95.8" y="221.3" transform="rotate(-90 95.8 221.3)">14</text>
<text x="99.6" y="220.4" transform="rotate(-90 99.6 220.4)">3</text>
<text x="103.1" y="220.4" transform="rotate(-90 103.1 220.4)">6</text>
<text x="106.9" y="220.4" transform="rotate(-90 106.9 220.4)">5</text>
</g>
<text font-size="1.8" x="148.7" y="107">L/h载体尺寸</text>
</svg>
